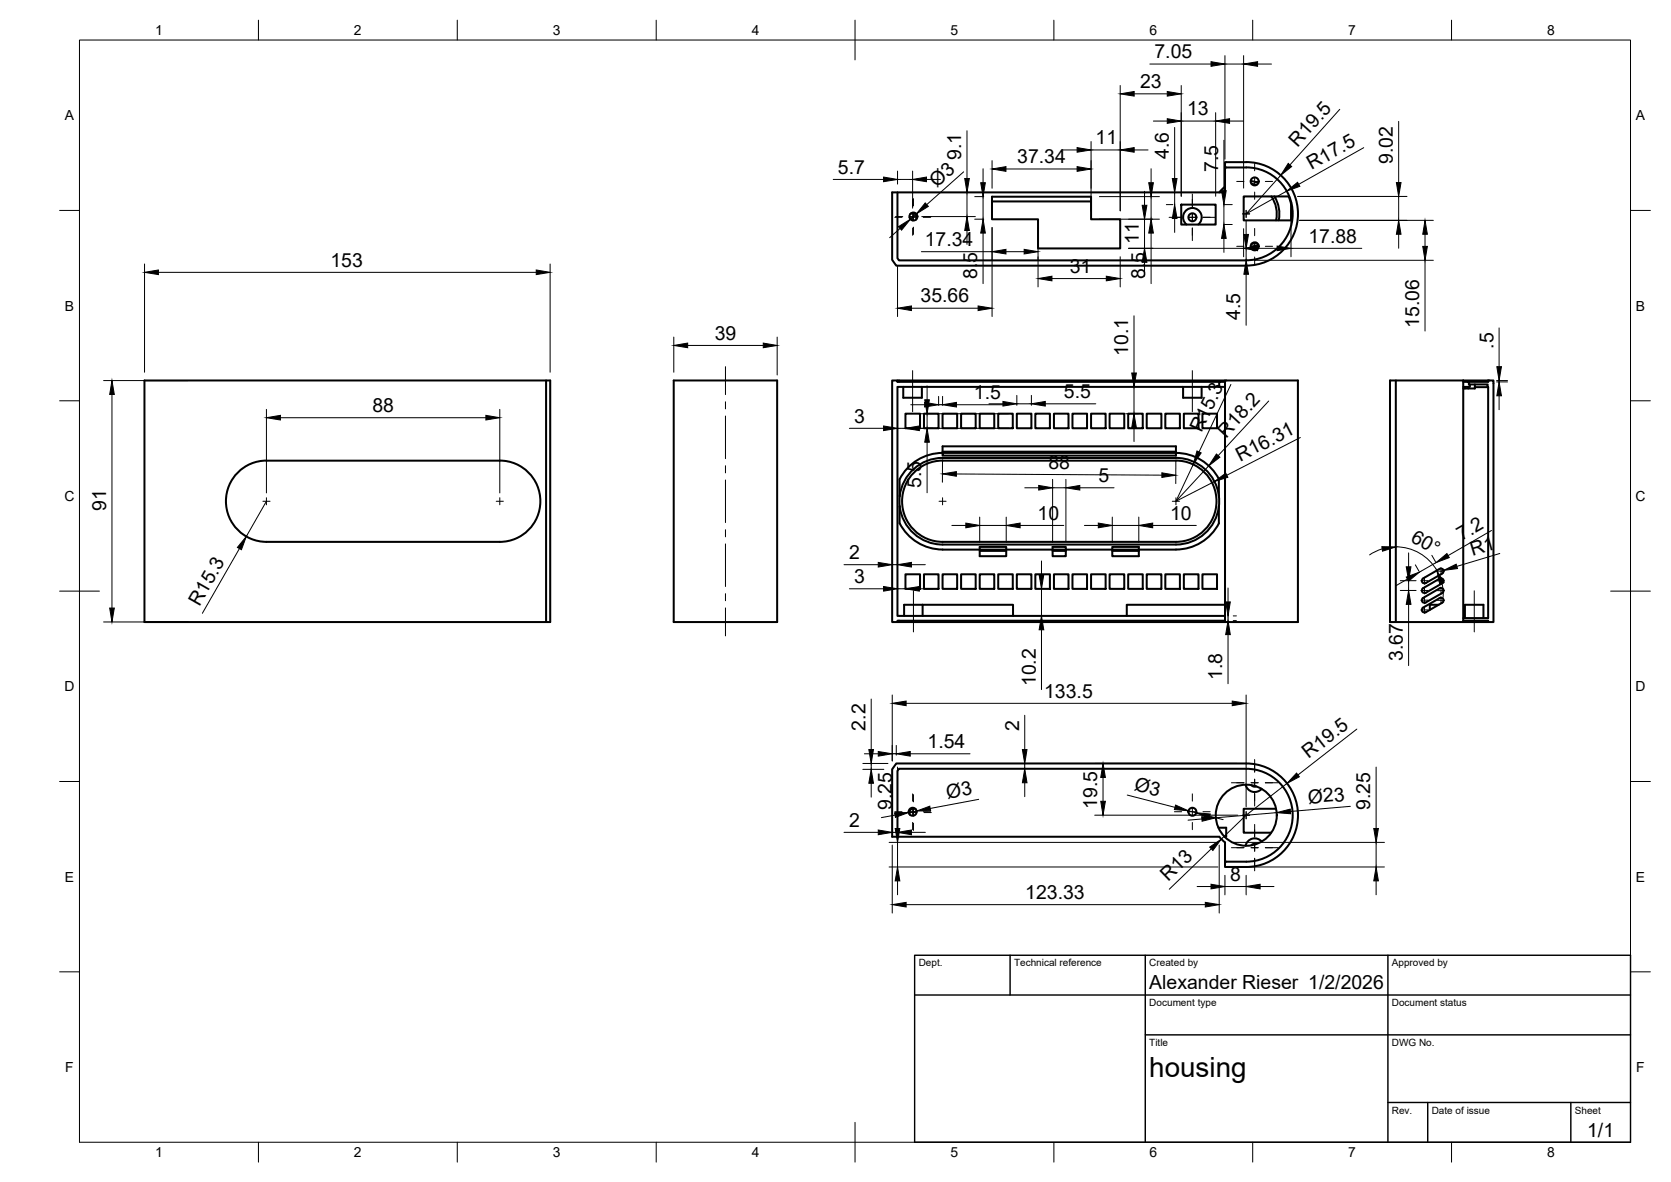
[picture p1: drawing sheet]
<svg xmlns="http://www.w3.org/2000/svg" width="420mm" height="297mm" viewBox="0 0 420 297" stroke-linecap="round" stroke-linejoin="round" font-family="sans-serif">
<!-- layer: Visible -->
<g fill="none" stroke="#000" stroke-width=".51">
<path d="M224.3 48.4h83.7v-7.6a36.7 36.7 0 0 1 8.2 .2 13 13 0 0 1 10.1 14.2 13 13 0 0 1-12.9 11.6h-88l-1.1-1.5zM228.9 53.8a1.01 1.01 0 0 1 1.3 .1 1.01 1.01 0 0 1 .1 1.3M249.4 49.4h24.9v5.7h7.4v7.3h-20.7v-7.3h-11.6zM249.4 50.6h24.9M297 51.4h8.7v5h-8.7zM298.3 56.4a2.34 2.34 0 0 1-.2-3.4 2.34 2.34 0 0 1 3.4 0 2.34 2.34 0 0 1-.2 3.4M308 42.1h5.4M308 48.2l-.1 .1M308 46.9l-1.4 1.4M313.4 42.1a11.7 11.7 0 0 1 11.6 11.7 11.7 11.7 0 0 1-11.6 11.6h-87.4l-.3-.5v-16.5M314.5 45.5l1.9 .5M314.7 46.2l1.2 .3"/>
<path d="M319.7 49.4a7.7 7.7 0 0 1 1.2 6M320.4 49.4a8.3 8.3 0 0 1 1.1 6M324 49.3l.6 2M324.2 49.4h-11.5v6h11.9v-4.6M315.9 61l-1.2 .3M316.4 61.5l-1.9 .5M36.3 95.6h102v60.7h-102zM137.3 95.6v60.7M169.4 95.6h26v60.7h-26zM225.7 95.6h.3M227.1 97.2v2.8h4.7v-2.8M297.5 97.2v2.8h4.6v-2.8"/>
<path d="M306.6 97.2h-80.9v57.6h82.3M306.6 96h-80.9v-.4h-1.4v60.7h1.4v-.3h82.3M308 96h-1.4v1.2h1.4M308 95.6h18.3v60.7h-18.3zM308 95.6h-82v.4M351 95.6v60.7M367.9 96h1.4v.6h4.8l.1 .7v58h-6.3M367.9 95.6h-18.4v60.7h24.7M367.9 95.6h6.3M367.9 95.6v60.7M368.3 97.2v.4M369.2 97.2v.4"/>
<path d="M369.6 96.6v.6h-1.7M370.8 96.6v1h-2.9M370.8 97.3h3.3M374.2 95.6h1.3v60.7h-1.3M374.2 95.6v.4h-4.9M67 115.8h58.7M67 115.7a10.2 10.2 0 0 0-10.2 10.3 10.2 10.2 0 0 0 10.2 10.2h58.7a10.2 10.2 0 0 0 10.2-10.2 10.2 10.2 0 0 0-10.2-10.3M227.7 104h3.6v3.6h-3.6zM232.3 104h3.7v3.6h-3.7zM237 112.2h58.7v2.3h-58.7zM237 104h3.7v3.6h-3.7zM237 113.5h58.7"/>
<path d="M237 115.8h58.7M237 115.7a10.2 10.2 0 0 0-10.2 10.3 10.2 10.2 0 0 0 10.2 10.2h58.7a10.2 10.2 0 0 0 10.2-10.2 10.2 10.2 0 0 0-10.2-10.3M237 115.1a10.9 10.9 0 0 0-10.9 10.9 10.9 10.9 0 0 0 10.9 10.8h58.7a10.9 10.9 0 0 0 10.9-10.8 10.9 10.9 0 0 0-10.9-10.9h-58.7M241.7 104h3.6v3.6h-3.6zM246.3 104h3.7v3.6h-3.7zM251 104h3.7v3.6h-3.7zM255.7 104h3.6v3.6h-3.6zM260.3 104h3.7v3.6h-3.7zM265 104h3.7v3.6h-3.7zM269.7 104h3.6v3.6h-3.6zM274.3 104h3.7v3.6h-3.7zM279 104h3.7v3.6h-3.7z"/>
<path d="M283.7 104h3.6v3.6h-3.6zM288.3 104h3.7v3.6h-3.7zM293 104h3.7v3.6h-3.7zM295.7 113.8h-58.7a12.1 12.1 0 0 0-10.8 6.6M295.7 113.8a12.1 12.1 0 0 1 10.8 6.6M297.7 104h3.6v3.6h-3.6zM302.3 104h3.7v3.6h-3.7zM226.2 120.4v4.3M226.2 127.2v4.3M226.2 131.5a12.2 12.2 0 0 0 10.8 6.6h16v.3h-6.7M264.7 138.1h3.3v.3h-3.3zM264.7 138.4v1.4h3.3v-1.4"/>
<path d="M268 138.1v-.7h-3.3v.7h-11.7v-.7h-6.7v2.4h6.7v-1.4M268 138.1h11.7v-.7h6.6v1M279.7 138.4v1.4h6.6v-1.4M306.5 120.4v4.3M306.5 127.2v4.3M306.5 131.5a12.2 12.2 0 0 1-10.8 6.6h-16v.3h6.6M226 156v.3h-.3M226 156.3h82M227.7 144.3h3.6v3.7h-3.6zM232 152h-4.7v2.8M232 152h22.7v2.8M232 152v2.8"/>
<path d="M232.3 144.3h3.7v3.7h-3.7zM237 144.3h3.7v3.7h-3.7zM241.7 144.3h3.6v3.7h-3.6zM246.3 144.3h3.7v3.7h-3.7zM251 144.3h3.7v3.7h-3.7zM255.7 144.3h3.6v3.7h-3.6zM260.3 144.3h3.7v3.7h-3.7zM265 144.3h3.7v3.7h-3.7zM269.7 144.3h3.6v3.7h-3.6zM274.3 144.3h3.7v3.7h-3.7zM279 144.3h3.7v3.7h-3.7zM283.7 144.3h3.6v3.7h-3.6z"/>
<path d="M288.3 144.3h3.7v3.7h-3.7zM293 144.3h3.7v3.7h-3.7zM297.7 144.3h3.6v3.7h-3.6zM302.3 144.3h3.7v3.7h-3.7zM308 152h-24.7v2.8M357.8 152.7a.67 .67 0 0 0-.2 .9 .67 .67 0 0 0 .9 .2M361.7 152h-2.2v1.3M362 143l-4.2 2.4M362 150.3l-4.2 2.4M362 145.4l-4.2 2.4M362 147.9l-4.2 2.4M362 143a.67 .67 0 0 1 .9 .2 .67 .67 0 0 1-.2 .9"/>
<path d="M362 150.3a.67 .67 0 0 1 .9 .2 .67 .67 0 0 1-.2 .9l-4.2 2.5M362 145.4a.67 .67 0 0 1 .9 .3 .67 .67 0 0 1-.3 .9l-4.1 2.4a.67 .67 0 0 1-.9-.3 .67 .67 0 0 1 .2-.9M362 147.8a.67 .67 0 0 1 .9 .3 .67 .67 0 0 1-.2 .9M362.6 144.1l-4.1 2.4a.67 .67 0 0 1-.9-.2 .67 .67 0 0 1 .2-.9M362.6 149l-4.1 2.4a.67 .67 0 0 1-.9-.2 .67 .67 0 0 1 .2-.9M367.9 156h6.3v.3M368.3 155.3v-3.3h4.7v3.3M225.4 191.9h88a13 13 0 0 1 13 13 13 13 0 0 1-13 13h-5.4v-6.2l-1.4-1.4h-82.3v-17zM313.2 197.2a2.34 2.34 0 0 0 1.7 1.8 2.34 2.34 0 0 0 2.3-.8M314.7 197.3a1.01 1.01 0 0 0 1.2 .3M225.7 210.3v-16.6l.3-.5h87.4a11.7 11.7 0 0 1 11.6 11.7 11.7 11.7 0 0 1-11.6 11.6h-5.4M230.3 203.4a1.01 1.01 0 0 0-1.3 .1 1.01 1.01 0 0 0-.1 1.3"/>
<path d="M306.3 208h2v2.3h-.4M308 210.3v.1M315.9 212.1a1.01 1.01 0 0 0-1.2 .3M317.2 211.5a2.34 2.34 0 0 0-2.3-.7 2.34 2.34 0 0 0-1.7 1.7M320.8 203.2h-8.1v6.1h6.9"/>
<circle cx="229.7" cy="54.4" r="1.01"/>
<circle cx="299.8" cy="54.6" r="1.01"/>
<circle cx="315.5" cy="45.6" r="1.01"/>
<circle cx="315.5" cy="61.9" r="1.01"/>
<circle cx="229.5" cy="204" r="1.01"/>
<circle cx="299.8" cy="204" r="1.01"/>
<circle cx="313.4" cy="204.9" r="7.7"/>
</g>
<!-- layer: BORDER -->
<g fill="none" stroke="#000" stroke-width=".25">
<path d="M20 10.1h390v276.9h-390zM65 5.1v5M115 5.1v5M165 5.1v5M215 5.1v10M265 5.1v5M315 5.1v5M365 5.1v5M15 52.9h5M410 52.9h5M15 100.7h5M410 100.7h5"/>
<path d="M15 148.6h10M405 148.6h10M15 196.4h5M410 196.4h5M15 244.2h5M410 244.2h5M65 287v5M115 287v5M165 287v5M215 282.1v9.9M265 287v5M315 287v5"/>
<path d="M365 287v5"/>
</g>
<!-- layer: TITLEBLOCK -->
<path d="M230 240.1h180v46.9h-180zM230 250h180M254 240.1v9.9M288 240.1v46.9M349 240.1v46.9M288 260.1h122M349 277.1h61M359 277.1v9.9M395 277.1v9.9" fill="none" stroke="#000" stroke-width=".36"/>
<!-- layer: Smart Centers -->
<g fill="none" stroke="#000" stroke-width=".25">
<path d="M225 54.6h1.8M225.2 54.4h1.8M228.6 54.6h1.8M228.8 54.4h1.8M229.5 50.1v1.8M229.5 53.7v1.8M229.5 57.3v1.8M229.7 49.9v1.8M229.7 53.5v1.8M229.7 57.1v1.8M232.2 54.6h1.8M232.3 54.4h1.9"/>
<path d="M294 54.6h3.1M298.9 54.6h1.8M299.8 48.8v3.1M299.8 53.7v1.8M299.8 57.3v3.2M302.5 54.6h3.1M311 45.6h1.8M312.4 53.7h1.8M313.3 52.9v1.7M314.6 45.6h1.8M315.5 41.1v1.8M315.5 44.7v1.8"/>
<path d="M315.5 48.3v1.8M315.5 57.4v1.8M318.2 45.6h1.8M311 61.9h1.8M314.6 61.9h1.8M315.5 61v1.8M315.5 64.6v1.8M318.2 61.9h1.8M182.4 92.1v7.1M229.5 93.1v10.4M299.8 93.1v10.4M182.4 101v1.8"/>
<path d="M182.4 104.5v10.8M182.4 117v1.8M66.1 126h1.8M67 125.1v1.8M124.8 126h1.8M125.7 125.1v1.8M182.4 120.6v10.7M182.4 133.1v1.8M182.4 136.7v10.7M236.1 126h1.8M237 125.1v1.8M294.8 126h1.8"/>
<path d="M295.7 125.1v1.8M182.4 149.2v1.8M182.4 152.8v7M229.7 148.5v10.3M357.3 145.9h1.8M357.3 153.3h1.8M357.3 148.4h1.8M357.3 150.8h1.8M358.2 145v1.8M358.2 147.5v1.8M358.2 149.9v1.8M358.2 152.4v1.8"/>
<path d="M361.4 143.5h1.8M361.4 150.9h1.8M361.4 148.4h1.8M361.4 146h1.8M362.3 142.6v1.8M362.3 145.1v1.8M362.3 147.5v1.8M362.3 150v1.8M370.7 148.5v10.3M229.5 199.5v1.8M229.7 199.7v1.8M299.8 199.5v1.8"/>
<path d="M309.6 196.7h3.2M314.6 196.7h1.8M315.5 190.9v3.1M315.5 195.8v1.8M315.5 199.4v3.2M318.2 196.7h3.1M225 204h1.8M225.2 204.2h1.8M228.6 204h1.8M228.8 204.2h1.8M229.5 203.1v1.8M229.5 206.7v1.8"/>
<path d="M229.7 203.3v1.8M229.7 206.9v1.8M232.2 204h1.8M232.3 204.2h1.9M295.3 204h1.8M298.9 204h1.8M299.8 203.1v1.8M299.8 206.7v1.8M302.5 204h1.8M309.6 213h3.2M312.4 204.9h1.8M313.3 204v1.8"/>
<path d="M314.6 213h1.8M315.5 207.2v3.1M315.5 212.1v1.8M315.5 215.7v3.1M318.2 213h3.1"/>
</g>
<!-- layer: FD_Dimensions -->
<g fill="none" stroke="#000" stroke-width=".25">
<path d="M289.1 16.1h15.4M308 14v26M308 16.1h4.7M312.7 14v33.3M316.2 16.1h3.5M243.1 32.9v12M267.3 37.7h3.5M274.3 35.6v17.4M274.3 37.7h7.4M281.7 21.5v31.5M285.2 37.7h3.5M285.2 23.6h8.3"/>
<path d="M290 30.4h3.5M295.4 32v12.9M297 21.5v27.8M297 30.4h8.7M305.7 28.3v21M307.7 35.2v12.7M309.2 30.4h3.5M336.9 27.5l-12.6 14M342.9 37.1l-16.3 9.2M351.7 30.5v15.4M209.5 45.1h12.7M225.7 43v3.3"/>
<path d="M225.7 45.1h3.8M226.3 57.4l-2.6 2.3M229.5 43v9.3M230.4 53.7l-1.5 1.4M231.8 54.4h13.4M233 45.1h3.5M242.3 43.2l-9.3 8.2M243.1 48.4v6M243.1 57.9v3.5M245.1 49.4h2.3M245.1 55.1h2.3M247.2 42.4v3.5"/>
<path d="M247.2 49.4v5.7M247.2 58.6v12.7M249.4 40.4v6.9M249.4 57.2v22.4M252.9 42.5h17.9M261 57.2v14.9M276.4 49.4h15.1M276.4 55.1h15.1M287.8 48.1v3.5M287.8 55.1v7.3M289.4 42.4v3.5M289.4 49.4v5.7"/>
<path d="M289.4 58.6v12.7M293.3 51.4h1.6M295.4 48.4v3M295.4 54.9v3.5M307.7 59.9v3.5M309.8 51.4h-2.1l.1 5h2M312.7 57.5v7M313.3 55.4v3.5M322 44.1l-8.7 9.6 10.2-5.7M324.6 52.9v11.6M326.2 49.4h27.6M326.7 55.4h33.7"/>
<path d="M351.7 49.4v6M351.7 58.9v3.5M358.3 58.9v3M36.3 66.3v27.2M39.8 68.4h95M138.3 66.3v27.2M225.7 67v12.6M229.2 77.5h16.7M231.7 63.3h17.7M252.9 63.3h4.6M264.5 70h13.7M281.7 64.5v7.6"/>
<path d="M283.8 62.4h31.6M285.1 79.4v14.3M287.8 65.9v3.5M313.3 62.4v3M313.3 68.9v12.9M315.4 65.4h.1M315.4 65.4h45M316.2 62.4h4.9M324.6 62.4h17.8M358.3 65.4v17.8M26.1 95.6h21.1M28.2 99.1v53.7"/>
<path d="M169.4 84.7v8.8M172.9 86.8h19M195.4 84.7v9.5M233.1 97v3.5M236 99.6v2.3M237 99.6v2.3M255.7 99.4v2.5M259.3 99.4v2.5M285.1 97.2v6.8M309.5 96.6l-8 17M376.3 95.6h2.8M376.3 96h2.8"/>
<path d="M376.9 82.4v9.7M376.9 95.6v.4M376.9 99.5v3.5M67 102.9v21M70.5 105h51.7M125.7 102.9v21M213.6 107.6h8.6M225.7 107.6h2M229 101.7h3.5M231 104h22.6M231 107.6h22.6M233.1 104v3.6"/>
<path d="M233.1 111.1v12.7M236 101.7h1M237 115.6v5.6M240.5 119.1l51.6 .3M240.5 101.7h12.4M248.7 101.5h3.5M255.7 101.5h3.6M262.8 101.5h12.7M283 104h3.2M285.1 107.5v3.5M295.7 115.9l-.1 5.6M300 116.7l-4.3 9.3"/>
<path d="M303.9 117.1l-8.2 8.9M319 100.8l-12.7 13.7M327 109.9l-18.5 9.5M60.2 137.9l-9.3 16.2M67 126l-5.1 8.8M239.3 132h3.5M246.3 129.9v6.4M246.3 132h6.7M253 129.9v6.4M256.5 132h11M257.7 122.6h3.5M264.7 120.5v15.8"/>
<path d="M264.7 122.6h3.3M268 120.5v15.5M271.5 122.6h8.6M272.7 132h3.5M279.7 132h6.6M279.7 129.9v6.4M286.3 129.9v6.4M289.8 132h11M305.4 121l-9.7 5M347.5 137.9l-1.6 .7-1.5 .8M351 137.4a11.9 11.9 0 0 1 10.3 6M354.2 138.9v3.5"/>
<path d="M360 139.6l.9 1.5M375 133.3l-10.9 6.3M377.1 139.1l-10.8 3.2M26.1 156.3h21.1M212.2 141.9h8.6M213.6 148h8.6M224.3 141.9h1.4M225.7 148h2M229.2 141.9h3.5M231.2 148h3.5M261.9 141v3.5M261.9 148v6.8"/>
<path d="M261.9 158.3v15M308.8 147.8v3.5M308.8 154.8v1.2M308.8 159.5v12.3M310.1 154.8h.8M310.1 156h.8M352.1 145.9h4M352.1 148.4h4M353.9 145.5l-3 1.8M354.2 145.9v2.5M354.2 151.9v15.4M355.9 142l.9 1.5"/>
<path d="M361.1 141.4l-4.2 2.4M362.6 146.6l.2 1.8 .1 1.7M363 143.3l-.7 .2M219.1 175.7v12.7M224.3 174.7v16.5M227.8 176.7h82M257.7 179.8v8.6M313.3 174.7v28.1M217 193.3h5.2M217 191.9h6.3M217.3 189.4h3.5M219.1 191.9v1.4"/>
<path d="M219.1 196.8v3.5M224.3 189.4h1.1M225.4 187.3v2.5M225.7 192.8v15.4M228.9 189.4h15M257.7 191.9v1.3M257.7 196.7v3.5M275.3 191.9h35.9M277.3 195.4v6M283.4 199.8l12 3.1M323.6 196.9l-10.3 8-6.2 6M341.2 183.2l-14.8 11.5"/>
<path d="M346 192.8v15.4M212.2 209.2h8.6M223.6 217.9h82.6M223.6 211.7h82.3M224.3 212.4v17.1M224.3 209.2h1.4M225 204.8l-3.4 .7M225.7 211.7v6.2M229.2 209.2h3.5M230.5 203.8l-2 .4M246.1 200.9l-12.2 2.3M275.3 204.9h35.9"/>
<path d="M298.8 203.8l2 .4M302.2 205.8l-3.5 .3M304.2 205.1l3.4 .9M304.6 213.3l-10.6 10.2M306.6 212.4v17.1M308 220v4.9M310.1 217.9h38M310.1 211.7h38M313.3 220v4.9M321 204.2l-15.3 1.3M339.5 202.6l-15 1.3M346 211.7v6.2"/>
<path d="M225.7 221.4v3.5M227.8 227.3h75.3M301 222.8h3.5M308 222.8h5.3M316.8 222.8h3.5M346 221.4v3.5"/>
</g>
<g fill="#000" stroke="#000" stroke-width=".25">
<path d="M304.5 15.5l3.5 .6-3.5 .6zM312.7 16.1l3.5-.6v1.2zM270.8 37.1l3.5 .6-3.5 .6zM281.7 37.7l3.5-.6v1.2zM281.7 23.6l3.5-.6v1.2zM293.5 29.8l3.5 .6-3.5 .6zM293.5 23l3.5 .6-3.5 .6zM305.7 30.4l3.5-.6v1.2zM222.2 44.5l3.5 .6-3.5 .6zM225.9 57l3-1.9-2.2 2.7zM232.6 51l.8 .9-3 1.8zM229.5 45.1l3.5-.6v1.2z"/>
<path d="M243.1 54.4l.6 3.5h-1.1zM242.6 44.9h1.1l-.6 3.5zM246.6 45.9h1.2l-.6 3.5zM247.2 55.1l.6 3.5h-1.2zM249.4 42.5l3.5-.6v1.2zM270.8 41.9l3.5 .6-3.5 .6zM287.2 51.6h1.2l-.6 3.5zM288.8 45.9h1.2l-.6 3.5zM289.4 55.1l.6 3.5h-1.2zM295.4 51.4l.6 3.5h-1.2zM294.8 44.9h1.2l-.6 3.5zM307.7 56.4l.6 3.5h-1.2z"/>
<path d="M307.1 47.9h1.2l-.6 3.5zM312.8 58.9h1.1l-.6 3.5zM323.9 41.1l.9 .8-2.8 2.2zM323.5 48l2.8-2.2 .5 1zM351.7 55.4l.6 3.5h-1.2zM351.1 45.9h1.2l-.6 3.5zM358.3 55.4l.6 3.5h-1.2zM36.3 68.4l3.5-.6v1.2zM134.8 67.8l3.5 .6-3.5 .6zM225.7 77.5l3.5-.6v1.1zM245.9 76.9l3.5 .6-3.5 .5zM249.4 63.3l3.5-.6v1.1z"/>
<path d="M257.5 62.7l3.5 .6-3.5 .5zM261 70l3.5-.6v1.2zM278.2 69.4l3.5 .6-3.5 .6zM287.8 62.4l.6 3.5h-1.2zM313.3 65.4l.6 3.5h-1.1zM312.7 62.4l3.5-.6v1.2zM321.1 61.8l3.5 .6-3.5 .6zM357.7 61.9h1.2l-.6 3.5zM28.2 95.6l.5 3.5h-1.1zM169.4 86.8l3.5-.6v1.2zM191.9 86.2l3.5 .6-3.5 .6zM284.6 93.7h1.1l-.6 3.5z"/>
<path d="M376.9 96l.6 3.5h-1.1zM376.4 92.1h1.1l-.6 3.5zM67 105l3.5-.6v1.1zM122.2 104.4l3.5 .6-3.5 .5zM222.2 107l3.5 .6-3.5 .6zM227.7 107.6l3.5-.6v1.2zM232.5 101.1l3.5 .6-3.5 .6zM232.5 100.5h1.2l-.6 3.5zM233.1 107.6l.6 3.5h-1.2zM237 119.1l3.5-.6v1.2zM237 101.7l3.5-.6v1.2zM252.2 100.9l3.5 .6-3.5 .6z"/>
<path d="M259.3 101.5l3.5-.6v1.2zM285.1 104l.6 3.5h-1.1zM292.1 118.8l3.5 .6-3.5 .6zM301 113.3l1 .5-2 2.9zM305.9 114.1l.8 .8-2.8 2.2zM305.4 121l2.8-2.1 .5 1zM61.9 134.8l-1.2 3.3-1-.5zM242.8 131.5l3.5 .5-3.5 .6zM253 132l3.5-.5v1.1zM261.2 122l3.5 .6-3.5 .6zM268 122.6l3.5-.6v1.2zM276.2 131.5l3.5 .5-3.5 .6z"/>
<path d="M286.3 132l3.5-.5v1.1zM347.5 137.4h3.5l-3.4 1.1zM361.1 141.4l2.7-2.3 .6 1zM27.6 152.8h1.1l-.5 3.5zM220.8 141.3l3.5 .6-3.5 .6zM222.2 147.4l3.5 .6-3.5 .6zM225.7 141.9l3.5-.6v1.2zM227.7 148l3.5-.6v1.2zM261.3 144.5h1.1l-.5 3.5zM261.9 154.8l.5 3.5h-1.1zM308.2 151.3h1.2l-.6 3.5zM308.8 156l.6 3.5h-1.2z"/>
<path d="M353.6 142.4h1.2l-.6 3.5zM354.2 148.4l.6 3.5h-1.2zM353.6 145l3.3-1.2-2.7 2.2zM361.3 143.4l1.8 3-1.1 .4zM363 143.3l3.1-1.5 .4 1.1zM224.3 176.7l3.5-.5v1.1zM309.8 176.2l3.5 .5-3.5 .6zM219.1 193.3l.5 3.5h-1.1zM218.5 188.4h1.1l-.5 3.5zM220.8 188.9l3.5 .5-3.5 .6zM225.4 189.4l3.5-.5v1.1zM257.7 193.2l.5 3.5h-1.1z"/>
<path d="M257.1 188.4h1.1l-.5 3.5zM277.3 191.9l.6 3.5h-1.1zM326 194.3l.7 .9-3.1 1.7zM220.8 208.6l3.5 .6-3.5 .6zM224.9 204.3l3.6-.1-3.4 1.2zM225.1 208.2h1.2l-.6 3.5zM225.7 209.2l3.5-.6v1.2zM230.5 203.8l3.3-1.2 .2 1.1zM276.8 201.4h1.1l-.6 3.5zM295.6 202.3l3.2 1.5-3.5-.4zM302.2 205.2l3.5 .3-3.4 .9zM304.2 212.9l2.9-2-2.1 2.8z"/>
<path d="M300.8 204.2l3.5 .4-.3 1.1zM321 204.2l3.4-.9 .1 1.2zM345.4 208.2h1.2l-.6 3.5zM225.7 217.9l.6 3.5h-1.2zM224.3 227.3l3.5-.5v1.1zM303.1 226.8l3.5 .5-3.5 .6zM304.5 222.2l3.5 .6-3.5 .6zM313.3 222.8l3.5-.6v1.2zM346 217.9l.6 3.5h-1.2z"/>
</g>
<text font-size="7" x="289" y="270.6">housing</text>
<g font-size="4.9">
<text x="290.3" y="14.6">7.05</text>
<text x="286.7" y="22.1">23</text>
<text x="298.5" y="29">13</text>
<text x="241.7" y="40.2" transform="rotate(-90 241.7 40.2)">9.1</text>
<text x="255.8" y="41">37.34</text>
<text x="275.5" y="36.3">11</text>
<text x="293.9" y="40" transform="rotate(-90 293.9 40)">4.6</text>
<text x="326.3" y="37.1" transform="rotate(-48 326.3 37.1)">R19.5</text>
<text x="350.2" y="41.2" transform="rotate(-90 350.2 41.2)">9.02</text>
<text x="210.7" y="43.6">5.7</text>
<text x="235.5" y="47.1" transform="rotate(-42 235.5 47.1)">Ø3</text>
<text x="306.3" y="43.3" transform="rotate(-90 306.3 43.3)">7.5</text>
<text x="329.8" y="42.8" transform="rotate(-29 329.8 42.8)">R17.5</text>
<text x="232.5" y="61.8">17.34</text>
<text x="286.4" y="61.3" transform="rotate(-90 286.4 61.3)">11</text>
<text x="329" y="60.9">17.88</text>
<text x="83.1" y="67">153</text>
<text x="245.7" y="70.1" transform="rotate(-90 245.7 70.1)">8.5</text>
<text x="269" y="68.5">31</text>
<text x="288" y="70.1" transform="rotate(-90 288 70.1)">8.5</text>
<text x="231.5" y="76">35.66</text>
<text x="311.9" y="80.4" transform="rotate(-90 311.9 80.4)">4.5</text>
<text x="356.8" y="82.3" transform="rotate(-90 356.8 82.3)">15.06</text>
<text x="179.7" y="85.4">39</text>
<text x="283.7" y="89.4" transform="rotate(-90 283.7 89.4)">10.1</text>
<text x="375.5" y="87.7" transform="rotate(-90 375.5 87.7)">.5</text>
<text x="244.9" y="100.3">1.5</text>
<text x="267.5" y="100">5.5</text>
<text x="93.6" y="103.5">88</text>
<text x="214.8" y="106.2">3</text>
<text x="302.1" y="108.9" transform="rotate(-65 302.1 108.9)">R15.3</text>
<text x="308.3" y="110.2" transform="rotate(-47 308.3 110.2)">R18.2</text>
<text x="263.6" y="117.8">88</text>
<text x="311.8" y="116.1" transform="rotate(-27 311.8 116.1)">R16.31</text>
<text x="231.6" y="122.6" transform="rotate(-90 231.6 122.6)">5.5</text>
<text x="276.2" y="121.1">5</text>
<text x="26.7" y="128.3" transform="rotate(-90 26.7 128.3)">91</text>
<text x="260.9" y="130.6">10</text>
<text x="294.2" y="130.6">10</text>
<text x="354.5" y="135.9" transform="rotate(30 354.5 135.9)">60°</text>
<text x="367.5" y="136.1" transform="rotate(-30 367.5 136.1)">7.2</text>
<text x="213.5" y="140.5">2</text>
<text x="370.2" y="139.7" transform="rotate(-17 370.2 139.7)">R1</text>
<text x="214.8" y="146.5">3</text>
<text x="50.1" y="152.5" transform="rotate(-60 50.1 152.5)">R15.3</text>
<text x="352.7" y="166.1" transform="rotate(-90 352.7 166.1)">3.67</text>
<text x="260.4" y="172.4" transform="rotate(-90 260.4 172.4)">10.2</text>
<text x="307.3" y="170.9" transform="rotate(-90 307.3 170.9)">1.8</text>
<text x="262.6" y="175.3">133.5</text>
<text x="217.7" y="183.6" transform="rotate(-90 217.7 183.6)">2.2</text>
<text x="256.2" y="183.6" transform="rotate(-90 256.2 183.6)">2</text>
<text x="233.2" y="188">1.54</text>
<text x="329" y="190.8" transform="rotate(-38 329 190.8)">R19.5</text>
<text x="224.2" y="203.5" transform="rotate(-90 224.2 203.5)">9.25</text>
<text x="238.2" y="200.8" transform="rotate(-11 238.2 200.8)">Ø3</text>
<text x="275.9" y="203.3" transform="rotate(-90 275.9 203.3)">19.5</text>
<text x="285" y="198.6" transform="rotate(14 285 198.6)">Ø3</text>
<text x="329" y="202" transform="rotate(-5 329 202)">Ø23</text>
<text x="344.6" y="203.5" transform="rotate(-90 344.6 203.5)">9.25</text>
<text x="213.5" y="207.8">2</text>
<text x="293.7" y="221.7" transform="rotate(-44 293.7 221.7)">R13</text>
<text x="309.3" y="221.3">8</text>
<text x="257.8" y="225.9">123.33</text>
<text x="289" y="248.5">Alexander Rieser 1/2/2026</text>
<text x="399.1" y="285.7">1/1</text>
</g>
<g font-size="3.5">
<text x="39" y="8.8">1</text>
<text x="89" y="8.8">2</text>
<text x="139" y="8.8">3</text>
<text x="189" y="8.8">4</text>
<text x="239" y="8.8">5</text>
<text x="289" y="8.8">6</text>
<text x="339" y="8.8">7</text>
<text x="389" y="8.8">8</text>
<text x="16.3" y="30.2">A</text>
<text x="411.3" y="30.2">A</text>
<text x="16.3" y="78">B</text>
<text x="411.3" y="78">B</text>
<text x="16.2" y="125.9">C</text>
<text x="411.2" y="125.9">C</text>
<text x="16.2" y="173.7">D</text>
<text x="411.2" y="173.7">D</text>
<text x="16.3" y="221.6">E</text>
<text x="411.3" y="221.6">E</text>
<text x="16.4" y="269.4">F</text>
<text x="411.4" y="269.4">F</text>
<text x="39" y="290.8">1</text>
<text x="89" y="290.8">2</text>
<text x="139" y="290.8">3</text>
<text x="189" y="290.8">4</text>
<text x="239" y="290.8">5</text>
<text x="289" y="290.8">6</text>
<text x="339" y="290.8">7</text>
<text x="389" y="290.8">8</text>
</g>
<g font-size="2.5">
<text x="231" y="242.9">Dept.</text>
<text x="255" y="242.9">Technical reference</text>
<text x="289" y="242.9">Created by</text>
<text x="350" y="242.9">Approved by</text>
<text x="289" y="252.8">Document type</text>
<text x="350" y="252.8">Document status</text>
<text x="289" y="262.9">Title</text>
<text x="350" y="262.9">DWG No.</text>
<text x="350" y="279.9">Rev.</text>
<text x="360" y="279.9">Date of issue</text>
<text x="396" y="279.9">Sheet</text>
</g>
</svg>
